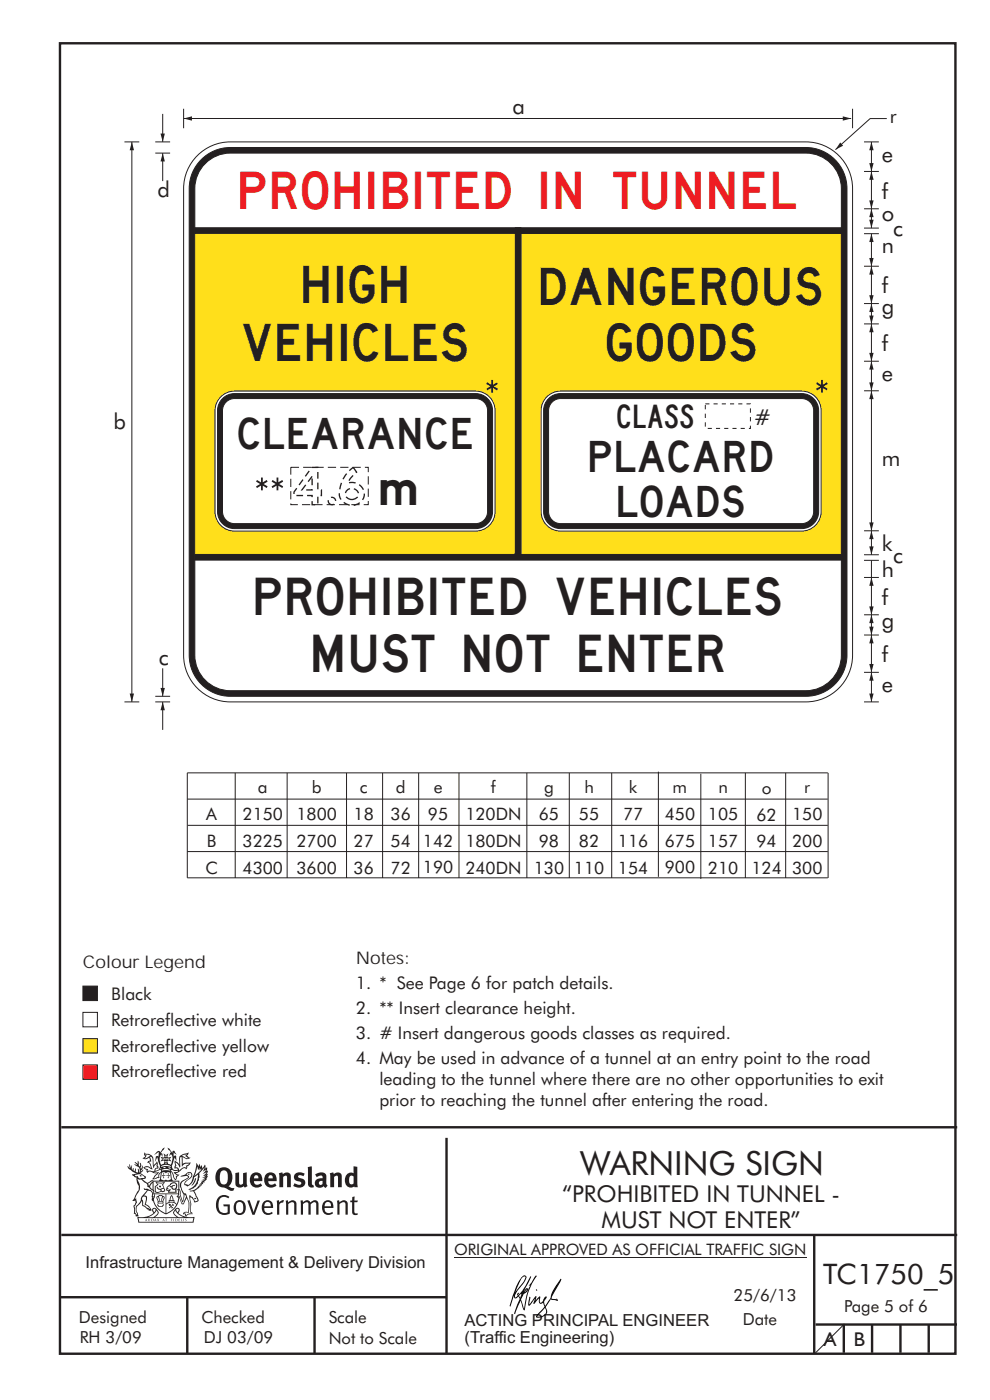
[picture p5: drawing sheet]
<svg xmlns="http://www.w3.org/2000/svg" width="210mm" height="297mm" viewBox="0 0 210 297" stroke-linecap="round" stroke-linejoin="round" font-family="sans-serif">
<g fill="none" stroke="#231f20" stroke-width=".51">
<path d="M12.7 9.2h190v278h-190zM13 239.1h190M94.7 241.4v45.8M12.7 275.2h82M13 262h190M39.7 275.2v12M66.7 275.2v12M172.7 262.2v25M173 281h30M179 281v6M185 281v6M191 281v6"/>
<path d="M197 281v6"/>
</g>
<path d="M96.3 266.7h74.7" fill="none" stroke="#231f20" stroke-width=".21"/>
<path d="M17.6 214.8h3.1v3h-3.1z" fill-rule="evenodd" fill="#fff" stroke="#231f20" stroke-width=".21"/>
<path d="M17.6 225.9h3.1v3.1h-3.1z" fill-rule="evenodd" fill="#ee1d23" stroke="#231f20" stroke-width=".21"/>
<path d="M17.6 209.2h3.1v3.1h-3.1z" fill-rule="evenodd" fill="#231f20" stroke="#231f20" stroke-width=".21"/>
<path d="M17.6 220.3h3.1v3.1h-3.1z" fill-rule="evenodd" fill="#ffdf1b" stroke="#231f20" stroke-width=".21"/>
<g fill="none" stroke="#231f20" stroke-width=".21">
<path d="M39.7 169.5h135.9M39.8 175.1h135.8M49.9 164v22.3M60.9 164v22.3M73.5 164v22.3M81.2 164v22.3M88.8 164v22.3M97.4 164v22.3M111.8 164v22.3M120.8 164v22.3M129.8 164v22.3M139.7 163.7v22.3"/>
<path d="M148.7 164.2v22.3M158.1 164v22.3M166.7 164v22.3M175.6 164h-135.9v22.2h135.9M175.7 164v22.3M39.7 180.7h135.9"/>
</g>
<path d="M41.5 33.4a9.9 9.9 0 0 1 7.3-3.3h122.1a9.9 9.9 0 0 1 9.9 9.9v99a9.9 9.9 0 0 1-9.9 9.9h-122.1a9.9 9.9 0 0 1-9.9-9.9v-99a9.9 9.9 0 0 1 2.6-6.6z" fill-rule="evenodd" fill="#fff" stroke="#231f20" stroke-width=".21"/>
<path d="M42.7 33.9a8.7 8.7 0 0 1 6.1-2.6h122.1a8.7 8.7 0 0 1 8.8 8.7v99a8.7 8.7 0 0 1-8.8 8.7h-122.1a8.7 8.7 0 0 1-8.7-8.7v-99a8.7 8.7 0 0 1 2.6-6.1z" fill-rule="evenodd" fill="#231f20" stroke="#231f20" stroke-width=".21"/>
<path d="M43.2 35.1a7.5 7.5 0 0 1 5.6-2.6h122.1a7.6 7.6 0 0 1 7.6 7.5v99a7.6 7.6 0 0 1-7.6 7.5h-122.1a7.6 7.6 0 0 1-7.5-7.5v-99a7.5 7.5 0 0 1 1.9-4.9z" fill-rule="evenodd" fill="#fff" stroke="#231f20" stroke-width=".21"/>
<path d="M41.3 117.6h137.2v1.2h-137.2z" fill-rule="evenodd" fill="#231f20" stroke="#231f20" stroke-width=".21"/>
<path d="M41.3 48.9h68v68.7h-68z" fill-rule="evenodd" fill="#ffdf1b" stroke="#231f20" stroke-width=".21"/>
<path d="M151.1 107.9v4.3" fill="none" stroke="#231f20" stroke-width=".21"/>
<path d="M110.5 49.5h68v68.1h-68z" fill-rule="evenodd" fill="#ffdf1b" stroke="#231f20" stroke-width=".21"/>
<g fill="#231f20" stroke="#231f20" stroke-width=".21">
<path d="M109.3 48.3h1.2v69.3h-1.2z" fill-rule="evenodd"/>
<path d="M41.3 48.3h137.2v1.2h-137.2z" fill-rule="evenodd"/>
</g>
<path d="M183.3 142.6h3.1M183.3 148.9h3.1M184.9 142.6v6.3" fill="none" stroke="#231f20" stroke-width=".21"/>
<g fill="#231f20">
<path d="M184.4 147.1h.9l-.4 1.8z"/>
<path d="M184.9 142.6l.4 1.8h-.9z"/>
</g>
<path d="M38.9 23.1v4.1M38.9 25.1h141.6" fill="none" stroke="#231f20" stroke-width=".21"/>
<g fill="#231f20">
<path d="M178.8 24.7l1.7 .4-1.7 .5z"/>
<path d="M38.9 25.1l1.8-.4v.9z"/>
</g>
<path d="M26.4 30.1h3.1M188.1 25.2h-3.5l-7.4 6.6" fill="none" stroke="#231f20" stroke-width=".21"/>
<path d="M178.2 30.2l.6 .7-1.6 .9z" fill="#231f20"/>
<path d="M28 30.1v118.8" fill="none" stroke="#231f20" stroke-width=".21"/>
<g fill="#231f20">
<path d="M27.5 147.1h.9l-.4 1.8z"/>
<path d="M28 30.1l.4 1.8h-.9z"/>
</g>
<path d="M180.8 23.1v4.1M184.9 134.7v7.9M26.4 148.9h3.1" fill="none" stroke="#231f20" stroke-width=".21"/>
<g fill="#231f20">
<path d="M184.4 140.9h.9l-.4 1.7z"/>
<path d="M184.9 134.7l.4 1.8h-.9z"/>
</g>
<path d="M183.3 134.7h3.1M183.3 130.4h3.1M184.9 122.5v7.9" fill="none" stroke="#231f20" stroke-width=".21"/>
<g fill="#231f20">
<path d="M184.4 128.7h.9l-.4 1.7z"/>
<path d="M184.9 122.5l.4 1.8h-.9z"/>
</g>
<path d="M183.3 122.5h3.1M184.9 130.4v4.3" fill="none" stroke="#231f20" stroke-width=".21"/>
<g fill="#231f20">
<path d="M184.4 132.9h.9l-.4 1.8z"/>
<path d="M184.9 130.4l.4 1.8h-.9z"/>
</g>
<path d="M183.3 118.9h3.1M183.3 117.7h3.1M184.9 112.6v5.1M184.9 118.9v3.6" fill="none" stroke="#231f20" stroke-width=".21"/>
<g fill="#231f20">
<path d="M184.4 115.9h.9l-.4 1.8z"/>
<path d="M184.9 112.6l.4 1.8h-.9z"/>
</g>
<path d="M184.9 82.9v29.7M183.3 112.6h3.1" fill="none" stroke="#231f20" stroke-width=".21"/>
<g fill="#231f20">
<path d="M184.4 110.8h.9l-.4 1.8z"/>
<path d="M184.9 82.9l.4 1.8h-.9z"/>
</g>
<path d="M184.9 76.6v6.3M183.3 82.9h3.1" fill="none" stroke="#231f20" stroke-width=".21"/>
<g fill="#231f20">
<path d="M184.4 81.1h.9l-.4 1.8z"/>
<path d="M184.9 76.6l.4 1.8h-.9z"/>
</g>
<path d="M183.3 76.6h3.1M184.9 68.7v7.9" fill="none" stroke="#231f20" stroke-width=".21"/>
<g fill="#231f20">
<path d="M184.4 74.9h.9l-.4 1.7z"/>
<path d="M184.9 68.7l.4 1.8h-.9z"/>
</g>
<path d="M183.3 68.7h3.1M184.9 64.4v4.3" fill="none" stroke="#231f20" stroke-width=".21"/>
<g fill="#231f20">
<path d="M184.4 66.9h.9l-.4 1.8z"/>
<path d="M184.9 64.4l.4 1.8h-.9z"/>
</g>
<path d="M184.9 56.5v7.9M183.3 64.4h3.1" fill="none" stroke="#231f20" stroke-width=".21"/>
<g fill="#231f20">
<path d="M184.4 62.6h.9l-.4 1.8z"/>
<path d="M184.9 56.5l.4 1.8h-.9z"/>
</g>
<path d="M183.3 56.5h3.1M184.9 49.6v6.9" fill="none" stroke="#231f20" stroke-width=".21"/>
<g fill="#231f20">
<path d="M184.4 54.7h.9l-.4 1.8z"/>
<path d="M184.9 49.6l.4 1.7h-.9z"/>
</g>
<path d="M183.3 49.6h3.1M183.3 48.4h3.1M184.9 44.3v4.1" fill="none" stroke="#231f20" stroke-width=".21"/>
<g fill="#231f20">
<path d="M184.4 46.6h.9l-.4 1.8z"/>
<path d="M184.9 44.3l.4 1.8h-.9z"/>
</g>
<path d="M184.9 36.4v7.9M183.3 44.3h3.1" fill="none" stroke="#231f20" stroke-width=".21"/>
<g fill="#231f20">
<path d="M184.4 42.5h.9l-.4 1.8z"/>
<path d="M184.9 36.4l.4 1.7h-.9z"/>
</g>
<path d="M183.3 36.4h3.1M184.9 30.1v6.3" fill="none" stroke="#231f20" stroke-width=".21"/>
<g fill="#231f20">
<path d="M184.4 34.6h.9l-.4 1.8z"/>
<path d="M184.9 30.1l.4 1.8h-.9z"/>
</g>
<path d="M183.3 30.1h3.1M32.9 147.7h3.2M34.5 148.9v5.9" fill="none" stroke="#231f20" stroke-width=".21"/>
<path d="M34.5 148.9l.5 1.8h-.9z" fill="#231f20"/>
<path d="M32.9 148.9h3.2M34.5 141.8v5.9" fill="none" stroke="#231f20" stroke-width=".21"/>
<path d="M34.1 145.9h.9l-.5 1.8z" fill="#231f20"/>
<path d="M32.9 30.1h3.2M34.5 32.5v5.9" fill="none" stroke="#231f20" stroke-width=".21"/>
<path d="M34.5 32.5l.5 1.8h-.9z" fill="#231f20"/>
<path d="M32.9 32.5h3.2M34.5 24.2v5.9" fill="none" stroke="#231f20" stroke-width=".21"/>
<path d="M34.1 28.3h.9l-.5 1.8z" fill="#231f20"/>
<path d="M46.6 84.4a4.1 4.1 0 0 1 3.1-1.4h51.2a4.1 4.1 0 0 1 4.1 4.1v21.4a4.1 4.1 0 0 1-4.1 4.2h-51.2a4.1 4.1 0 0 1-4.1-4.2v-21.4a4.1 4.1 0 0 1 1-2.7z" fill-rule="evenodd" fill="#fff" stroke="#231f20" stroke-width=".21"/>
<path d="M47.2 84.6a3.6 3.6 0 0 1 2.5-1.1h51.2a3.6 3.6 0 0 1 3.6 3.6v21.4a3.6 3.6 0 0 1-3.6 3.6h-51.2a3.6 3.6 0 0 1-3.6-3.6v-21.4a3.6 3.6 0 0 1 1.1-2.5z" fill-rule="evenodd" fill="#231f20" stroke="#231f20" stroke-width=".21"/>
<path d="M47.8 85.5a2.54 2.54 0 0 1 1.9-.9h51.2a2.55 2.55 0 0 1 2.5 2.5v21.4a2.55 2.55 0 0 1-2.5 2.6h-51.2a2.55 2.55 0 0 1-2.5-2.6v-21.4l.1-.6z" fill-rule="evenodd" fill="#fff" stroke="#231f20" stroke-width=".21"/>
<path d="M61.7 99.1h16.4v8h-16.4z" fill="none" stroke="#231f20" stroke-width=".21" stroke-dasharray="1.7 .9" stroke-linecap="butt"/>
<g fill="#231f20">
<path d="M103.4 81.1l.8 .5v-1h.4v1l.8-.5 .2 .4-.8 .5 .8 .5-.2 .3-.8-.5v1h-.4v-1l-.9 .5-.2-.3 .9-.5-.8-.5z"/>
<path d="M173.3 81.1l.9 .5v-1h.3v1l.9-.5 .2 .4-.9 .5 .9 .5-.2 .3-.9-.5v1h-.3v-1l-.9 .5-.2-.3 .9-.5-.9-.5z"/>
<path d="M54.5 101.8l.9 .5v-1h.3v1l.9-.5 .2 .4-.9 .5 .9 .5-.2 .3-.9-.5v1h-.3v-1l-.9 .5-.2-.3 .9-.5-.9-.5z"/>
<path d="M57.8 101.8l.9 .5v-1h.3v1l.9-.5 .2 .4-.9 .5 .9 .5-.2 .3-.9-.5v1h-.3v-1l-.9 .5-.2-.3 .9-.5-.9-.5z"/>
</g>
<path d="M115.8 84.4a4.1 4.1 0 0 1 3.1-1.4h51.2a4.1 4.1 0 0 1 4.1 4.1v21.4a4.1 4.1 0 0 1-4.1 4.2h-51.2a4.1 4.1 0 0 1-4.1-4.2v-21.4a4.1 4.1 0 0 1 1-2.7z" fill-rule="evenodd" fill="#fff" stroke="#231f20" stroke-width=".21"/>
<path d="M116.4 84.6a3.6 3.6 0 0 1 2.5-1.1h51.2a3.6 3.6 0 0 1 3.6 3.6v21.4a3.6 3.6 0 0 1-3.6 3.6h-51.2a3.6 3.6 0 0 1-3.6-3.6v-21.4a3.6 3.6 0 0 1 1.1-2.5z" fill-rule="evenodd" fill="#231f20" stroke="#231f20" stroke-width=".21"/>
<path d="M117.3 85.1l1-.5h.6h51.2a2.55 2.55 0 0 1 2.5 2.5v21.4a2.55 2.55 0 0 1-2.5 2.6h-51.2a2.55 2.55 0 0 1-2.5-2.6v-21.4a2.54 2.54 0 0 1 .9-2z" fill-rule="evenodd" fill="#fff" stroke="#231f20" stroke-width=".21"/>
<path d="M149.6 85.7h9.6v5.2h-9.6z" fill="none" stroke="#231f20" stroke-width=".21" stroke-dasharray=".9 .9" stroke-linecap="butt"/>
<path d="M179.1 280.9l-6.1 6.1" fill="none" stroke="#231f20" stroke-width=".21"/>
<g fill="#231f20">
<path d="M47 248.4a2.55 2.55 0 0 0 0 2.7l.3 .2a.81 .81 0 0 0 1-1v-.5a1.04 1.04 0 0 0-1.1-1.5zM46.3 248.1a1.82 1.82 0 0 1 2.1-.2 1.82 1.82 0 0 1 .9 1.8 2.29 2.29 0 0 1-.8 2l.7 .3h.5l-.2 .6a2.87 2.87 0 0 1-2-.7 2.12 2.12 0 0 1-1.7-3.1z" fill-rule="evenodd"/>
<path d="M49.9 248.9l.8-.2v2a.46 .46 0 0 0 .3 .6 .46 .46 0 0 0 .6-.3v-2.1l.7-.2v2.4l.2 .5-.5 .3-.3-.3a1.02 1.02 0 0 1-1.2 .3 1.02 1.02 0 0 1-.6-1.1z" fill-rule="evenodd"/>
<path d="M54 249.5l-.1 .5h.9a.49 .49 0 0 0-.2-.6 .49 .49 0 0 0-.6 .1zM53.4 249.1a1.34 1.34 0 0 1 1.6-.2 1.34 1.34 0 0 1 .6 1.5v.2h-1.7a.77 .77 0 0 0 .5 .8 .77 .77 0 0 0 .9-.4l.3 .5a1.59 1.59 0 0 1-2 .2 1.59 1.59 0 0 1-.5-2.1z" fill-rule="evenodd"/>
<path d="M57 249.5l-.1 .5h1a.49 .49 0 0 0-.2-.6 .49 .49 0 0 0-.7 .1zM56.4 249.1a1.34 1.34 0 0 1 1.6-.2 1.34 1.34 0 0 1 .7 1.5v.2h-1.8a.77 .77 0 0 0 .5 .8 .77 .77 0 0 0 .9-.4l.4 .5a1.59 1.59 0 0 1-2.1 .2 1.59 1.59 0 0 1-.5-2.1z" fill-rule="evenodd"/>
<path d="M59.2 248.9l.7-.2 .1 .4a.95 .95 0 0 1 1-.3 .95 .95 0 0 1 .7 .8v2.3h-.8v-2.3a.46 .46 0 0 0-.8 .1v2.2h-.8z" fill-rule="evenodd"/>
<path d="M62.6 249.1a1.75 1.75 0 0 1 2-.1l-.2 .5-.6-.2a.43 .43 0 0 0-.6 .3l.4 .3a1.04 1.04 0 0 1 1.2 1.1 1.04 1.04 0 0 1-1.4 1l-1.2-.4 .3-.6 1 .4 .4-.4a.88 .88 0 0 0-1-.5l-.4-.2-.1-.4z" fill-rule="evenodd"/>
<path d="M65.3 247.6l.8-.2 .1 3.8 .3 .2 .1 .4a.88 .88 0 0 1-1 0 .88 .88 0 0 1-.3-1z" fill-rule="evenodd"/>
<path d="M67.8 250.6a.43 .43 0 0 0-.1 .7 .43 .43 0 0 0 .7-.1v-.7zM66.8 249.1a1.7 1.7 0 0 1 2.4 .1v1.9l.3 .4-.4 .5-.5-.4a1.03 1.03 0 0 1-1.7-.1 1.03 1.03 0 0 1 .8-1.5h.7v-.4a.8 .8 0 0 0-1.2 .1z" fill-rule="evenodd"/>
<path d="M70 248.9l.7-.2 .1 .4a.95 .95 0 0 1 1-.3 .95 .95 0 0 1 .7 .8v2.3h-.8v-2.3a.46 .46 0 0 0-.8 .1v2.2h-.8z" fill-rule="evenodd"/>
<path d="M74.3 249.5a1.48 1.48 0 0 0 0 1.7h.5l.2-.1v-1.5l-.3-.2zM75 247.4l.8 .1 .1 4.4h-.7l-.1-.2a1.26 1.26 0 0 1-1.4 0 1.26 1.26 0 0 1-.5-1.3 1.29 1.29 0 0 1 .4-1.4 1.29 1.29 0 0 1 1.4-.1z" fill-rule="evenodd"/>
<path d="M46.4 253.9a1.72 1.72 0 0 1 2.3 0l-.3 .3a1.24 1.24 0 0 0-1.4-.2 1.24 1.24 0 0 0-.6 1.4 1.49 1.49 0 0 0 1.2 1.9l.7-.1v-1.3h-.8l-.1-.4h1.3v1.9a1.93 1.93 0 0 1-2.2 0 1.93 1.93 0 0 1-.7-2.2l.2-.8z" fill-rule="evenodd"/>
<path d="M50.4 255.1a1.65 1.65 0 0 0 .2 2.2 .99 .99 0 0 0 1-1.4 .78 .78 0 0 0-.4-.8 .78 .78 0 0 0-.8 0zM50 254.9a1.33 1.33 0 0 1 1.6-.1 1.33 1.33 0 0 1 .5 1.4 1.31 1.31 0 0 1-1.3 1.6 1.31 1.31 0 0 1-1.2-1.6v-.6z" fill-rule="evenodd"/>
<path d="M52.5 254.7l.4-.1 .9 2.6 .8-2.5h.5l-1.1 3h-.5z" fill-rule="evenodd"/>
<path d="M56.3 255.2l-.2 .7h1.3a.7 .7 0 0 0-.3-.8 .7 .7 0 0 0-.8 .1zM55.9 255a1.22 1.22 0 0 1 1.5-.2 1.22 1.22 0 0 1 .5 1.5h-1.8a.93 .93 0 0 0 .5 1 .93 .93 0 0 0 1.1-.2l.2 .3a1.43 1.43 0 0 1-1.8 .1 1.43 1.43 0 0 1-.6-1.7z" fill-rule="evenodd"/>
<path d="M58.7 254.7l.4-.1 .1 .5 .4-.4 .6-.1-.2 .5a.66 .66 0 0 0-.8 .7v1.9h-.4z" fill-rule="evenodd"/>
<path d="M60.6 254.7l.4-.1 .1 .5a.94 .94 0 0 1 1-.5 .94 .94 0 0 1 .8 .8v2.3h-.5l-.1-2.5a.81 .81 0 0 0-1.2 .3v2.2h-.4z" fill-rule="evenodd"/>
<path d="M63.7 254.7l.5-.1 .1 .5 .4-.3a.78 .78 0 0 1 1.1 .3 .9 .9 0 0 1 1-.5 .9 .9 0 0 1 .8 .8v2.3h-.5l-.1-2.5a.67 .67 0 0 0-1.1 .3v2.2h-.5v-2.4l-.4-.3-.7 .4v2.3h-.5z" fill-rule="evenodd"/>
<path d="M69 255.2l-.1 .7h1.3a.7 .7 0 0 0-.3-.8 .7 .7 0 0 0-.9 .1zM68.7 255a1.22 1.22 0 0 1 1.5-.2 1.22 1.22 0 0 1 .5 1.5h-1.8a.93 .93 0 0 0 .4 1 .93 .93 0 0 0 1.2-.2l.1 .3a1.44 1.44 0 0 1-1.7 .1 1.44 1.44 0 0 1-.6-1.7z" fill-rule="evenodd"/>
<path d="M71.4 254.7l.5-.1 .1 .5a.94 .94 0 0 1 1-.5 .94 .94 0 0 1 .8 .8v2.3h-.5l-.1-2.5a.81 .81 0 0 0-1.2 .3v2.2h-.4z" fill-rule="evenodd"/>
<path d="M74.7 253.9l.5-.1v.9h.7l-.1 .3h-.6v2.2l.1 .2h.5l.1 .3a.75 .75 0 0 1-1.2-.6v-2.1h-.4v-.3h.4z" fill-rule="evenodd"/>
<path d="M30.8 244.9l1.1 .3-.9 .5h-.4l.6-.5zM31.8 245.4h.2a2.44 2.44 0 0 1 .4 1.9l.1 .5 .7-1-.1 .6 .3 .3a.57 .57 0 0 0-.6 .7l-1-.1-.5 .2 .2-.5-.8-.3 .7-.1 .9 .5 .1-.1-.6-1.3-.2-.2h.5zM30.7 244.4l-.1 .5 .2 .4-.6 .4a1.04 1.04 0 0 0 1.4-.1l.2 .6-.3 .1-.2 .4a.94 .94 0 0 1 .8 1.1l-.2-.1a1.16 1.16 0 0 0-1.5-.1l.3 .4 .4 .2 .1 .5 .2 .1 .1-.2a.94 .94 0 0 1 1.1 .2l.8 .1-1.2 1.2a1.13 1.13 0 0 0 1.2-.2l.4-.1-.1-.4 .5-.8a.83 .83 0 0 0-.6 1.1l-.3-.1-.7 .4 1.1-1.4-.5 .1-.5-.1 1.3-.5-.1-.1-.9 .4v-.3l.2-.2 .3 .1 .1-.3-.2-.4v-.6l-.1-.4-.7 1v-.7a1.42 1.42 0 0 0-1.6-1.8z" fill-rule="evenodd"/>
<path d="M38.5 245.2l.5-.2 .7-.1-.6 .3 .8 .5h-.3zM38.3 245.5l.2-.1 .1 2a1.69 1.69 0 0 1 1.6-.6l-.8 .5 .1 .5a1.1 1.1 0 0 0-1.5 .6l-.1-.5-.2-.2h-.5l.3-.4-.3-.7a1.42 1.42 0 0 1 .8 1.1l.2-.1zM37.1 246.2l.1 1-.2 .3 .1 .4h.5l.1 .2a.96 .96 0 0 1-1.1-.1l-.1 .1a1.06 1.06 0 0 0 1.3 .2v.1a.72 .72 0 0 1-1 .2l.3 .5 .6 .2-.4 .2-.1 .6-.2-.3-.4-1.1-.4-.4 .4 .9a1.54 1.54 0 0 0 .7 1.2l.2-.3a.58 .58 0 0 1 .4-.8l.2-.1h-.3l-.5-.3 .9-.5a.93 .93 0 0 1 1.2-.5v.2l.2-.2 .1-.5a.99 .99 0 0 0 .7-.8l-1.3 .1-.3 .2-.1-1.4 .9 .4 .9-.3h-.4l-.5-.4 .4-.7-.6 .2a1.46 1.46 0 0 0-1.4 2.1v.4l-.2-.4z" fill-rule="evenodd"/>
<path d="M35.6 248.9l.2 .1-.1 .3 .4 .1h-.4v.6l-.1-.6h-.3l.3-.1z" fill-rule="evenodd"/>
<path d="M34.6 248.9l.2 .1v.3l.3 .1h-.3l-.1 .6v-.6h-.4l.4-.1z" fill-rule="evenodd"/>
<path d="M34.3 248.8a.57 .57 0 0 1 .9 .2 .57 .57 0 0 1 .9-.2l.2 1.4h-.2a.57 .57 0 0 1-.9 0 .69 .69 0 0 1-1.1 0zM34.2 248.1l-.3 2.1-.2 .4h3l-.2-.4-.3-2.1h-.2v.2l-.8-.1-.8 .1v-.2z" fill-rule="evenodd"/>
<path d="M34.2 252.4a.3 .3 0 0 0 .6 0 .3 .3 0 0 0-.6 0zM33.3 250.9l.3 .3-.3 .4a.79 .79 0 0 0 0 1.3l.8-.2-.1-.3a.55 .55 0 0 1-.7-.6l.1-.1 .2 .3 .3 .2 .8-.2-.4-.7 .4-.4-.7 .2zM33 250.7l1.1 .2 .9-.2-.4 .6 .4 1.2a.56 .56 0 0 1-.8 .3l-.2 .1a.73 .73 0 0 1-.9 .1 .73 .73 0 0 1-.3-1v-.4l.6-.4z" fill-rule="evenodd"/>
<path d="M35.6 251.8l.7-.4a.58 .58 0 0 1 1-.1 .58 .58 0 0 1-.4 .9l-.3-.3a.43 .43 0 0 1 .6-.4 .57 .57 0 0 0-.8 .2l-.2-.1-.3 .1 .4 .2a.55 .55 0 0 0 .9 .4v.5h-1.3l.3-.4-.1-.1-.6 .1 .2-.3-.2-.1zM35.4 251.8l-.1 .2a.39 .39 0 0 0 .2 .6h.3l-.2 .4h1.9l-.1-.8a.86 .86 0 0 0-.1-1.3 .86 .86 0 0 0-1.3 .4z" fill-rule="evenodd"/>
<path d="M36 254.8h.8v.2h-.8zM36.4 253.8l.2 .8h-.4zM36.4 253.5l-.3 .5-.1 .6h-.2v.4l-.7 .4 .2 .1a1.48 1.48 0 0 1 2.1 .2l.2-.1-.6-.5v-.5h-.2l-.1-.6z" fill-rule="evenodd"/>
<path d="M35.8 255.4l.4 .1 .1 .3 .3-.2-.2-.2a.38 .38 0 0 1 .5 .5l-.2-.2-.3 .2 .3 .2-.3 .3-.1-.4-.4 .4-.1-.2 .4-.3-.1-.1-.2 .1z" fill-rule="evenodd"/>
<path d="M34.5 254h.2v.2l-.2 .6h-.2zM33.6 255.3h.9v.2a.55 .55 0 0 1-.8 .4v-.2l-.2-.1zM33.4 254h.2l.2 .8h-.2zM33.6 255l.8-.1 .1 .2h-.8zM33.8 253.7h.5l-.2 1.1h-.1zM33.3 253.8l-.1 .3 .3 1.1a.48 .48 0 0 0-.1 .6 .48 .48 0 0 0 .5 .2h.5a.49 .49 0 0 0 .2-.8l.3-1.1-.1-.3a1.42 1.42 0 0 0-1.5 0z" fill-rule="evenodd"/>
<path d="M33.7 251.5l.4 .1 .1 .3h-.3z" fill-rule="evenodd"/>
<path d="M41.3 250.1l.3-.2-.2 .8-.6 .8h-.2l.5-.7z" fill-rule="evenodd"/>
<path d="M39.7 249l.3-.2 .5 .2a.88 .88 0 0 1-.6 1.1 1.22 1.22 0 0 0-.8 1.3l.5 .2a.72 .72 0 0 0 .9-.4l.5-.8 .2-.6 .8-.6v.2a2.85 2.85 0 0 1-2 2.9l.1 .1a2.13 2.13 0 0 0 1.9-1.5v-.3a2.01 2.01 0 0 0 .3-1.7l1.1-1.3-.4 1 .7-.5-.7 1 .8-.4-.8 .8 .7-.2-.9 .6 .8-.1-.8 .4h.7l-.8 .3 .3 .2h-.4l.2 .3h-.4l.2 .3h-.4l.1 .2h-.1a2.16 2.16 0 0 1-2 1.1l.1 .2 .4-.1a.76 .76 0 0 1 .7 .8l.5 1.2-.6 .2a1.45 1.45 0 0 0-1.1-1.3l.2 1.8-.1 1.8 .4 .3a1.07 1.07 0 0 0-1.2 .4v-.3l-.5-.2a.87 .87 0 0 1 1.1-.1v-.7a4.4 4.4 0 0 0-.6-3.1l-.1-.3h-.2a2.16 2.16 0 0 1-.7-2.2l.3-.4 1.2-.7a.55 .55 0 0 0-.4-.8zM37.8 252.4a.76 .76 0 0 1 .3 1.1l.6 1.6 .4-1.7 .2 .1a.61 .61 0 0 1-.1 .9l-.3 .8-.2 .1-.7-1.6-.3 .1a1.18 1.18 0 0 0 .1-1.4zM41.8 247.5l.2 .7 .3-.5v.6l.4-.5a1.9 1.9 0 0 1-1.2 1.4l-.3 .3zM38.2 249.6l1.4-.2 .2 .2v.3l-.5 .2a1.26 1.26 0 0 0-.9 1.9l.2 .7a1.84 1.84 0 0 1 .1 2.1l-.4-1.4a.96 .96 0 0 0-.4-1.2l-.4 .2a.78 .78 0 0 1 0 1.3l.1 .3h.4l.4 1.1a.38 .38 0 0 0 .2 .4 .38 .38 0 0 0 .4-.1l.6-1.2a2.94 2.94 0 0 1 .4 2.5l-.1 .4h-.8l-.3 .4v.2l.4-.1 .1 .4 .2 .1a1.02 1.02 0 0 1 1.3-.5v-.4l-.3-.1 .1-1.8-.3-1.3h.1a1.14 1.14 0 0 1 .8 1 .63 .63 0 0 0 .8-.2 .63 .63 0 0 0-.2-.9l-.6-1.2 .9-.6 .2-.4h.3l-.1-.2h.4l-.1-.3h.3l-.1-.3 .5-.1-.2-.2 .6-.4v-.2h-.2l.4-.5h-.3l.3-.5-.4 .1 .4-.5v-.3l-.3 .2 .2-.7-.1-.2-.4 .3v-.8l-.6 .8-.2-.8-.2 .5-.3-.7-.1 .6-.5-.8-.1 1.4-.6 1.8a1.81 1.81 0 0 1-1 1.5l-.6-.2a1.75 1.75 0 0 1 1.1-1.2 .75 .75 0 0 0 .1-1.3 .75 .75 0 0 0-1.2 .4z" fill-rule="evenodd"/>
<path d="M41.2 254.1h.3l.2 .2-.4 .1z" fill-rule="evenodd"/>
<path d="M29.4 258.4h11.6l-.1 .8h-11.4zM31.3 258.2l.5-.1a2.48 2.48 0 0 0 1.4-1.3l.3 .5-.5 .6-.5 .3zM32.5 256.6l.3-.2 .2 .1-.3 .7zM37.2 256.8a2.65 2.65 0 0 0 1.8 1.4h-1.1l-.5-.3-.5-.6zM37.4 256.5l.2-.1 .3 .2-.3 .6zM29.2 258.2l.1 1.2h11.8l.2-1.1-.2-.1a4.1 4.1 0 0 1-3.3-.9l.3-.4-.1-.6a1.06 1.06 0 0 0-1.3 1l.2 .4 .6 .5h-4.7l.3-.1a.84 .84 0 0 0 .6-.8 .84 .84 0 0 0-.5-.8l-.3-.2h-.5l-.1 .6 .3 .4a4.2 4.2 0 0 1-3.4 .9z" fill-rule="evenodd"/>
<path d="M31 258.7l.1 .2h-.2zM31 258.5l-.3 .6 .4-.2 .2 .2z" fill-rule="evenodd"/>
<path d="M31.3 258.6h.3v.4a.25 .25 0 0 0 .2-.1 .25 .25 0 0 0-.1-.3h.1a.29 .29 0 0 1 0 .4 .29 .29 0 0 1-.4 0 .29 .29 0 0 1 0-.4z" fill-rule="evenodd"/>
<path d="M32.2 258.6a.22 .22 0 0 1 .3 .2 .22 .22 0 0 1-.3 .2zM32 258.6l.1 .4a.33 .33 0 0 0 .4 0 .33 .33 0 0 0 0-.4 .33 .33 0 0 0-.5 0z" fill-rule="evenodd"/>
<path d="M32.9 258.7l.1 .2h-.2zM32.9 258.5l-.2 .6 .3-.2 .2 .2z" fill-rule="evenodd"/>
<path d="M33.3 258.6h.2l.1 .1 .2-.1-.2 .2 .2 .3-.3-.3-.1 .3h-.1l.2-.3z" fill-rule="evenodd"/>
<path d="M34.7 258.7l.1 .2h-.2zM34.7 258.5l-.3 .6 .4-.2 .2 .2z" fill-rule="evenodd"/>
<path d="M35 258.5h.5l-.2 .1v.5h-.2l.1-.5z" fill-rule="evenodd"/>
<path d="M36.2 258.6l.3-.1-.1 .1v.2h.1h-.1v.3h-.2z" fill-rule="evenodd"/>
<path d="M36.7 258.6h.2v.5h-.2z" fill-rule="evenodd"/>
<path d="M37.3 258.6a.22 .22 0 0 1 .3 .2 .22 .22 0 0 1-.3 .2zM37.1 258.6v.4a.33 .33 0 0 0 .5 0 .33 .33 0 0 0 0-.4 .33 .33 0 0 0-.5 0z" fill-rule="evenodd"/>
<path d="M37.8 258.6l.4-.1-.2 .1v.2h.1h-.1v.2l.2 .1h-.4z" fill-rule="evenodd"/>
<path d="M38.4 258.6h.2l-.1 .4 .2 .1h-.3z" fill-rule="evenodd"/>
<path d="M38.9 258.6h.2v.5h-.2z" fill-rule="evenodd"/>
<path d="M39.3 258.6h.2h-.1l.2 .3-.2 .2-.1-.1v-.1l.2 .1z" fill-rule="evenodd"/>
<path d="M34.2 247.4a1.51 1.51 0 0 1 2 .2 2.67 2.67 0 0 0-2.1 0zM35.7 247.6l.4 .1 .1 .3-.4-.1zM34.6 247.6h.5l.1 .2h-.4zM34 247.8l.3 .2h-.3zM34.9 246.9l.3-.2 .3 .2zM34.9 245.6l.2 .1v.3h-.2zM35 245.1l.2 .2 .2-.2-.1 .3h-.2zM35.1 246.3h.2l.1 .4-.2-.2-.2 .2zM35.3 245.7l.2-.1v.4h-.2zM34.4 245.7h.3l.1 .3-.4 .1 .2-.2zM35.7 245.7h.3l-.2 .2 .2 .2-.4-.1zM32.7 244.9l1-.5-.1 1-.2-.2-.3 .2-.3 1.1 .5-1 .3 .9a1.84 1.84 0 0 1 .2 1.7l.4 .1a2.48 2.48 0 0 1 2.2 0l.2-.2-.2-.7 .7-1.8 .4 .7-.2-1-.2-.1-.2 .3v-.9l.6 .4-.6-.8-.3 .1-.1 .4-.5-.9-.5-.3 .2 .5 .6 .5-.5 .8 .4-.4a2.06 2.06 0 0 1 0 2.3l-.5-.2-.2-.6 .1-.1 .8 .2-.4-.5 .4-.5-.7 .2-.2-.2 .2-.7-.5 .4-.5-.4 .2 .7-.2 .2-.7-.2 .4 .5-.4 .5 .8-.2 .1 .1-.2 .6-.5 .2a2.02 2.02 0 0 1 0-2.2l.3 .5-.1-.7-.3-.1 .8-1.2-.4 .3-.5 .8-.2-.3a.8 .8 0 0 0-.8 .5z" fill-rule="evenodd"/>
<path d="M29.2 250.1l.3 .1a.61 .61 0 0 1 .8 .4l.3 .2a.8 .8 0 0 1 .6 1l.4 .1 .5 .5a1 1 0 0 1 .5 1.1l-.1 .7v-.5h-.1a.96 .96 0 0 0-.8-1.3l-.2-.2h-.7l-.1-.1-.1 .1 .1 .3h.6l-1.2 1.3-.2 1-.4 .6a1.33 1.33 0 0 0-.5 1.8l.2 .5a1.26 1.26 0 0 1-.5-1.5l-.1-.3a1.56 1.56 0 0 0 .4-1.7l-.3 .2 .2-.5a3.2 3.2 0 0 0 .7-3zM30.4 253.9h.4a2.06 2.06 0 0 1-.1 1.6l.7 .5 .4 .4-.6-.1-.8-.6-.1-.9a.51 .51 0 0 1 .1-.9zM28.6 249.3a1.52 1.52 0 0 1 2.1 .5l-1.1 .2-.2-.1-.1-.4h-.5zM27.5 247v.8l-.3-.4h-.1a3.1 3.1 0 0 0 1.9 1.6l-1 .1 .5 .6 .5 .1 .1 1.1a1.84 1.84 0 0 1-.3 2.5l-.4 .9-.3 .4 .2 .1 .4-.1 .1 .4-.2 .5-.3 .2 .1 1.7h.2l.3 .5 .1 .1 .4-.1-.1-.5a1.3 1.3 0 0 1-.1-1.7l.9-1 .1 1.1 .6 .2 .5 .5 .1-.1 .2 .3h.5a1.85 1.85 0 0 0-1.2-1.4l.1-.3a1.39 1.39 0 0 0 0-1.4l-.5-.1 .5-.5a.66 .66 0 0 1 .9-.4 .66 .66 0 0 1 .3 .9l-.1 .4 .2-.1v.2l-.1 .3 .2 .5 .1-.3a2.24 2.24 0 0 0 .1-2.2 .73 .73 0 0 1-.7-.7 .73 .73 0 0 1 .6-.7v-.2a.94 .94 0 0 0-.9 .8 .48 .48 0 0 1-.1-.6 .48 .48 0 0 1 .5-.2l.5-.3a.51 .51 0 0 0-.8 .2l-.5 .2-1-.8h.6l.2-.5-1.2-.7 .5-.5v-.3l-.5 .4 .1-.2a.69 .69 0 0 0 .2-1v.4l-.2 .3v-1.1l-.3-.2 .1 .6-.1 .2-.4-1.3v.7l-.6-.4 .5 .7-.6-.2 .3 .3a1 1 0 0 1 .7 1.4l-.2-.8v.9l-.5-.2v-.8l-.2 .7-.2-.1-.1-.6-.2 .4-.2-.2 .1-.7-.2 .5z" fill-rule="evenodd"/>
<path d="M29.6 249.4l.2-.1 .3 .2z" fill-rule="evenodd"/>
<path d="M32.4 250.5h5.6v2l-.2-.1v-1.7h-5.2v2.5h5.2v-.8l.1 .2-.1 1.1v-.3h-2.5v4a4.1 4.1 0 0 0 2.6-3.6l.1-.1a4 4 0 0 1-2.8 3.9 4.2 4.2 0 0 1-2.8-4.7l.1 1.2 .1-.1a3.8 3.8 0 0 0 2.5 3.4v-4h-2.5l-.2-.9z" fill-rule="evenodd"/>
<circle cx="40" cy="249.1" r=".17"/>
</g>
<g fill="#010202">
<path d="M111.6 273.7l.2-.2-.5 .7zM110.4 274.5l.3 .1-.3 .7-.3-.4zM110.9 270.9l.5-.1a9.3 9.3 0 0 1-2 3.2l-.1 .2 1-2.5zM110.6 271a14.7 14.7 0 0 0-2.2 4.9l-.3 1.2 .1 .1 .8-2.4a.42 .42 0 0 0 .2 .7 .42 .42 0 0 0 .6-.3l.2-.2 .2 .6-1.1 3.1h.2l1.1-2.8 .6 1.9 .2 .2 .2-.5a13.5 13.5 0 0 1 2-6.2l.5-.5-.2-.2-1.6 2.1 .4-.1a14.9 14.9 0 0 0-1.3 5.1l-.4-1.2a1.39 1.39 0 0 1 .2-1.8l.1-.2a.92 .92 0 0 0 .8-1.2 .75 .75 0 0 0-.7 .7l-.2 .2 1.6-3.4h-.1l-.4 .7a10.5 10.5 0 0 1-2.2 3.2l.2-.4a.32 .32 0 0 0-.4 .2 .32 .32 0 0 0 .1 .4l-.5 .4a3.2 3.2 0 0 1 1.1-2.3l.5-.6a2.49 2.49 0 0 0 .7-1.6l-.3-.2z" fill-rule="evenodd"/>
<path d="M115.6 277.5a1.15 1.15 0 0 1 .1 1.3 1.15 1.15 0 0 1-1.2 .5h-.5zM112.3 275.1l-.3 1.7 .3 .2 1.2-1.5-.3 1.1 1.1-1.2a.94 .94 0 0 0 .4 1.2l.5-.3 .3 .9-1.2 1.3a.98 .98 0 0 0-.5 1 1.9 1.9 0 0 0 2.3-1.3l-.1-.3a1.02 1.02 0 0 1 .3-1.4l.5-.9 1.5 .3-.2-.5v.3l-1.1-.2v-.2l2-3.6 .1-.3-.1-.1-1.8 2.7a6.6 6.6 0 0 1-1.5 3l-.2-.2a1.01 1.01 0 0 1 .4-1.4l.1-.2-.3-.2-.3 .5-.2 .5-.5 .4-.2-.4 .1-.9-.2-.1-.8 .9 .2-.9h-.1l-1.4 1.7 .2-1.4v-.1z" fill-rule="evenodd"/>
<path d="M113.7 273.5l.3 .3h-.3z" fill-rule="evenodd"/>
</g>
<text font-size="7.9" fill="#ee1d23" x="51" y="44.4">PROHIBITED IN TUNNEL</text>
<g font-size="7.9" fill="#231f20">
<text x="64.4" y="64.4">HIGH</text>
<text x="114.7" y="64.6">DANGEROUS</text>
<text x="51.6" y="76.5">VEHICLES</text>
<text x="128.7" y="76.5">GOODS</text>
<text x="62.4" y="107.1">4.6</text>
<text x="54.2" y="130.4">PROHIBITED VEHICLES</text>
<text x="66.5" y="142.6">MUST NOT ENTER</text>
</g>
<text font-size="7.1" fill="#231f20" x="123" y="249.4">WARNING SIGN</text>
<g font-size="6.6" fill="#231f20">
<text x="50.6" y="95.1">CLEARANCE</text>
<text x="125.2" y="100.1">PLACARD</text>
<text x="131.2" y="109.6">LOADS</text>
</g>
<text font-size="6" fill="#231f20" x="174.6" y="272.3">TC1750_5</text>
<text font-size="5.3" fill="#231f20" x="80.8" y="107.1">m</text>
<g font-size="4.9" fill="#231f20">
<text x="131" y="90.9">CLASS</text>
<text x="119.2" y="255.1">“PROHIBITED IN TUNNEL -</text>
<text x="127.6" y="260.6">MUST NOT ENTER”</text>
</g>
<g font-size="4.7" fill="#231f20">
<text x="108.7" y="24.1">a</text>
<text x="187.1" y="34.3">e</text>
<text x="33.4" y="41.8">d</text>
<text x="187.1" y="42.1">f</text>
<text x="187.1" y="46.9">o</text>
<text x="187.1" y="53.6">n</text>
<text x="189.4" y="50.1">c</text>
<text x="187.1" y="62.2">f</text>
<text x="187.1" y="66.7">g</text>
<text x="187.1" y="74.5">f</text>
<text x="187.1" y="80.8">e</text>
<text x="24.1" y="91">b</text>
<text x="160" y="90.1">#</text>
<text x="187.1" y="98.8">m</text>
<text x="187.1" y="116.9">k</text>
<text x="189.4" y="119.4">c</text>
<text x="187.1" y="122.4">h</text>
<text x="187.1" y="128.2">f</text>
<text x="187.1" y="133.1">g</text>
<text x="33.7" y="141.1">c</text>
<text x="187.1" y="140.5">f</text>
<text x="187.1" y="146.8">e</text>
</g>
<g font-size="4.2" fill="#231f20">
<text x="188.8" y="26.1">r</text>
<text x="174.7" y="285.6">A</text>
<text x="181.1" y="285.6">B</text>
</g>
<g font-size="3.7" fill="#231f20">
<text x="17.6" y="205.4">Colour Legend</text>
<text x="75.5" y="204.5">Notes:</text>
<text x="75.5" y="209.8">1. * See Page 6 for patch details.</text>
<text x="23.6" y="212.1">Black</text>
<text x="75.5" y="215.1">2. ** Insert clearance height.</text>
<text x="23.6" y="217.7">Retroreflective white</text>
<text x="75.5" y="220.4">3. # Insert dangerous goods classes as required.</text>
<text x="23.6" y="223.2">Retroreflective yellow</text>
<text x="75.5" y="225.8">4. May be used in advance of a tunnel at an entry point to the road</text>
<text x="23.6" y="228.5">Retroreflective red</text>
<text x="80.5" y="230.2">leading to the tunnel where there are no other opportunities to exit</text>
<text x="80.5" y="234.6">prior to reaching the tunnel after entering the road.</text>
</g>
<g font-size="3.6" fill="#231f20">
<text x="43.7" y="174">A</text>
<text x="51.5" y="174">2150</text>
<text x="54.7" y="168.3">a</text>
<text x="62.9" y="174">1800</text>
<text x="66.2" y="168.3">b</text>
<text x="75" y="174">18</text>
<text x="76.3" y="168.3">c</text>
<text x="82.9" y="174">36</text>
<text x="84" y="168.3">d</text>
<text x="90.8" y="173.9">95</text>
<text x="92" y="168.2">e</text>
<text x="98.7" y="174">120DN</text>
<text x="104.1" y="168.3">f</text>
<text x="114.3" y="174">65</text>
<text x="115.4" y="168.3">g</text>
<text x="122.8" y="174">55</text>
<text x="124" y="168.3">h</text>
<text x="132.2" y="174">77</text>
<text x="133.4" y="168.3">k</text>
<text x="141" y="173.9">450</text>
<text x="142.7" y="168.2">m</text>
<text x="150.2" y="174">105</text>
<text x="152.4" y="168.3">n</text>
<text x="161.6" y="168.4">o</text>
<text x="168" y="174">150</text>
<text x="170.6" y="168.3">r</text>
<text x="43.9" y="179.7">B</text>
<text x="51.5" y="179.7">3225</text>
<text x="62.9" y="179.7">2700</text>
<text x="75" y="179.7">27</text>
<text x="82.9" y="179.6">54</text>
<text x="89.7" y="179.6">142</text>
<text x="98.7" y="179.6">180DN</text>
<text x="114.3" y="179.7">98</text>
<text x="122.8" y="179.7">82</text>
<text x="131.1" y="179.7">116</text>
<text x="141" y="179.6">675</text>
<text x="150.2" y="179.7">157</text>
<text x="160.5" y="174.1">62</text>
<text x="160.5" y="179.7">94</text>
<text x="168" y="179.7">200</text>
<text x="43.6" y="185.4">C</text>
<text x="51.5" y="185.4">4300</text>
<text x="62.9" y="185.4">3600</text>
<text x="75" y="185.4">36</text>
<text x="82.9" y="185.3">72</text>
<text x="89.7" y="185.3">190</text>
<text x="98.7" y="185.3">240DN</text>
<text x="113.2" y="185.4">130</text>
<text x="121.7" y="185.4">110</text>
<text x="131.1" y="185.4">154</text>
<text x="141" y="185.3">900</text>
<text x="150.2" y="185.4">210</text>
<text x="159.4" y="185.4">124</text>
<text x="168" y="185.4">300</text>
</g>
<g font-size="3.5" fill="#231f20">
<text x="18.2" y="269">Infrastructure Management &amp; Delivery Division</text>
<text x="16.7" y="280.6">Designed</text>
<text x="42.7" y="280.6">Checked</text>
<text x="69.7" y="280.6">Scale</text>
<text x="98.5" y="281.3">ACTING PRINCIPAL ENGINEER</text>
<text x="155.6" y="276.1">25/6/13</text>
<text x="157.6" y="281.2">Date</text>
<text x="179.1" y="278.2">Page 5 of 6</text>
<text x="16.9" y="284.8">RH 3/09</text>
<text x="43.2" y="284.8">DJ 03/09</text>
<text x="69.7" y="285.2">Not to Scale</text>
<text x="98.5" y="284.8">(Traffic Engineering)</text>
</g>
<text font-size="3.4" fill="#231f20" x="96.3" y="266.3">ORIGINAL APPROVED AS OFFICIAL TRAFFIC SIGN</text>
</svg>
